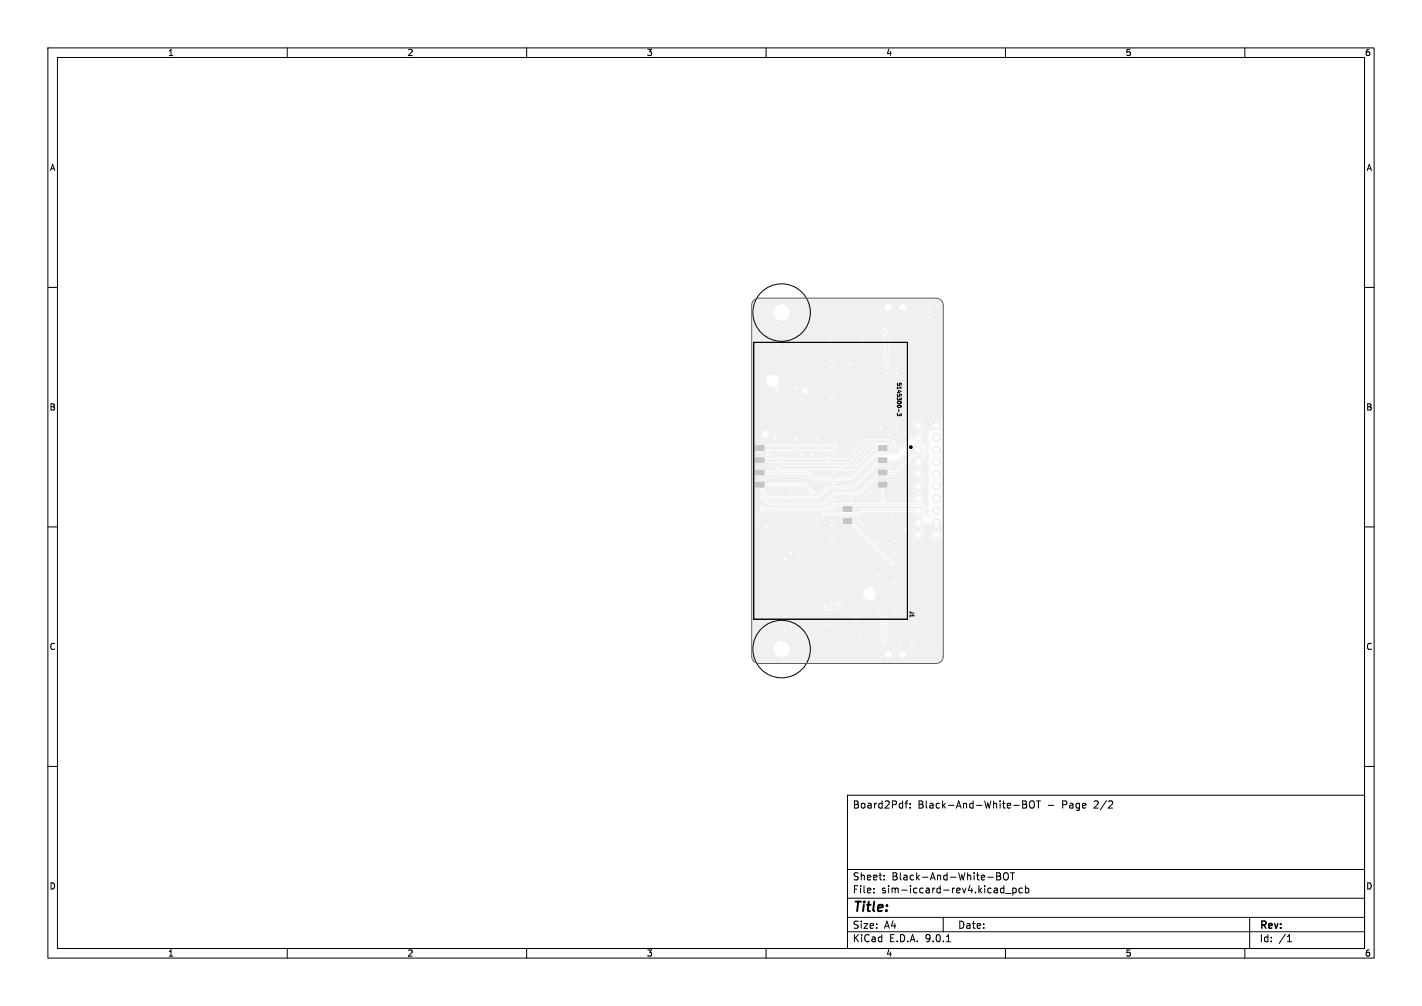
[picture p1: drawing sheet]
<svg xmlns="http://www.w3.org/2000/svg" width="297mm" height="210mm" viewBox="0 0 297 210" stroke-linecap="round" stroke-linejoin="round" font-family="sans-serif">
<g fill="#f0f0f0" stroke="#f0f0f0" stroke-width=".21">
<path d="M191 88h1.7v1.7h-1.7z"/>
<path d="M194.8 88h1.7v1.7h-1.7z"/>
<path d="M183.5 93h1.7v1h-1.7z"/>
<path d="M183.5 95.6h1.7v1h-1.7z"/>
<path d="M183.5 98.1h1.7v1h-1.7z"/>
<path d="M183.5 100.7h1.7v1h-1.7z"/>
<path d="M157.8 93h1.8v1h-1.8z"/>
<path d="M157.8 95.6h1.8v1h-1.8z"/>
<path d="M157.8 98.1h1.8v1h-1.8z"/>
<path d="M157.8 100.7h1.8v1h-1.8z"/>
<path d="M176.1 105.7h1.8v1h-1.8z"/>
<path d="M176.1 108.3h1.8v1h-1.8z"/>
<circle cx="191.8" cy="91.4" r=".85"/>
<circle cx="191.8" cy="93.9" r=".85"/>
<circle cx="191.8" cy="96.4" r=".85"/>
<circle cx="191.8" cy="99" r=".85"/>
<circle cx="191.8" cy="101.5" r=".85"/>
<circle cx="191.8" cy="104.1" r=".85"/>
<circle cx="191.8" cy="106.6" r=".85"/>
<circle cx="191.8" cy="109.1" r=".85"/>
<circle cx="191.8" cy="111.7" r=".85"/>
<circle cx="195.6" cy="91.3" r=".85"/>
<circle cx="195.6" cy="93.9" r=".85"/>
<circle cx="195.6" cy="96.4" r=".85"/>
<circle cx="195.6" cy="99" r=".85"/>
<circle cx="195.6" cy="101.5" r=".85"/>
<circle cx="195.6" cy="104" r=".85"/>
<circle cx="195.6" cy="106.6" r=".85"/>
<circle cx="195.6" cy="109.1" r=".85"/>
<circle cx="195.6" cy="111.7" r=".85"/>
<circle cx="186.3" cy="117.7" r=".33"/>
<circle cx="175.1" cy="126.3" r=".33"/>
<circle cx="175.6" cy="97.6" r=".33"/>
<circle cx="162.7" cy="97.6" r=".33"/>
<circle cx="172.3" cy="126.8" r=".33"/>
<circle cx="159.2" cy="102.4" r=".33"/>
<circle cx="165.1" cy="103.9" r=".33"/>
<circle cx="164.3" cy="105.2" r=".33"/>
<circle cx="159.2" cy="103.8" r=".33"/>
<circle cx="159.2" cy="106.3" r=".33"/>
<circle cx="166.2" cy="93.6" r=".33"/>
<circle cx="174.3" cy="93.2" r=".33"/>
<circle cx="171.2" cy="93.5" r=".33"/>
<circle cx="173" cy="96.1" r=".33"/>
<circle cx="187" cy="93.1" r=".33"/>
<circle cx="163.1" cy="96.1" r=".33"/>
<circle cx="162.3" cy="98.6" r=".33"/>
<circle cx="170" cy="100" r=".33"/>
<circle cx="172.1" cy="107.3" r=".33"/>
<circle cx="169.7" cy="102.8" r=".33"/>
<circle cx="161.9" cy="91.6" r=".33"/>
<circle cx="179.5" cy="108.9" r=".33"/>
<circle cx="163.3" cy="135.5" r="1.7"/>
<circle cx="186.6" cy="113" r=".33"/>
<circle cx="163.9" cy="116.8" r=".33"/>
<circle cx="165.2" cy="115.4" r=".33"/>
<circle cx="186.6" cy="115.6" r=".33"/>
<circle cx="160.2" cy="110" r=".33"/>
<circle cx="188.9" cy="102.7" r=".33"/>
<circle cx="187.3" cy="77.8" r=".33"/>
<circle cx="188.1" cy="134.7" r=".33"/>
<circle cx="189.1" cy="110.7" r=".33"/>
<circle cx="173.7" cy="113.2" r=".33"/>
<circle cx="179.6" cy="133.5" r=".33"/>
<circle cx="180.3" cy="71.9" r=".33"/>
<circle cx="174.2" cy="104.3" r=".33"/>
<circle cx="173.9" cy="100.8" r=".33"/>
<circle cx="194.1" cy="65.1" r=".33"/>
<circle cx="162.3" cy="71.9" r=".33"/>
<circle cx="158.4" cy="108.6" r=".33"/>
<circle cx="165.2" cy="130.3" r=".33"/>
<circle cx="183.9" cy="89.4" r=".33"/>
<circle cx="163.9" cy="131.6" r=".33"/>
<circle cx="170.7" cy="91.4" r=".33"/>
<circle cx="186.4" cy="107.5" r=".33"/>
<circle cx="163.1" cy="75.1" r=".33"/>
<circle cx="166.1" cy="91.6" r=".33"/>
<circle cx="173.6" cy="71.8" r=".33"/>
<circle cx="166.5" cy="116.8" r=".33"/>
<circle cx="178.8" cy="128.7" r=".33"/>
<circle cx="183.3" cy="127.4" r=".33"/>
<circle cx="185.7" cy="97.4" r=".33"/>
<circle cx="177.6" cy="75.9" r=".33"/>
<circle cx="186.7" cy="121.8" r=".33"/>
<circle cx="162.2" cy="81.3" r=".33"/>
<circle cx="167.5" cy="94.9" r=".33"/>
<circle cx="183.3" cy="113" r=".33"/>
<circle cx="173.7" cy="109.7" r=".33"/>
<circle cx="170.7" cy="108.6" r=".33"/>
<circle cx="173.7" cy="83.2" r=".33"/>
<circle cx="178.4" cy="106.3" r=".33"/>
<circle cx="166.1" cy="80.9" r=".33"/>
<circle cx="182.6" cy="75.8" r=".33"/>
<circle cx="187.3" cy="89.5" r=".33"/>
<circle cx="174.2" cy="98.7" r=".33"/>
<circle cx="166.6" cy="131.6" r=".33"/>
<circle cx="174.2" cy="94.8" r=".33"/>
<circle cx="174.5" cy="106.3" r=".33"/>
<circle cx="183.3" cy="120" r=".33"/>
<circle cx="190.6" cy="134.2" r=".33"/>
<circle cx="173.8" cy="75.4" r=".33"/>
<circle cx="160.3" cy="94.9" r=".33"/>
<circle cx="181.7" cy="102.7" r=".33"/>
<circle cx="169.7" cy="94.9" r=".33"/>
<circle cx="186.7" cy="128.1" r=".33"/>
<circle cx="177.8" cy="104.1" r=".33"/>
<circle cx="173.3" cy="130.4" r=".33"/>
<circle cx="163.3" cy="65.3" r="1.7"/>
<circle cx="194.1" cy="107.8" r=".33"/>
<circle cx="185.2" cy="76.4" r=".33"/>
<circle cx="184.8" cy="69.8" r=".33"/>
<circle cx="185.2" cy="75.1" r=".33"/>
<circle cx="184.8" cy="68.8" r=".33"/>
<circle cx="184.7" cy="129.3" r=".33"/>
<circle cx="184.7" cy="130.3" r=".33"/>
<circle cx="184.7" cy="132.7" r=".33"/>
<circle cx="184.7" cy="133.6" r=".33"/>
</g>
<path d="M191.8 96.4l1.4-1.3v-1.9l-.6-.6h-1.4l-3.5 3.5h-3.8l-5.6 5.6h-5.2l-2.2 2.2h-10.2l-1.5-1.5M191.8 91.4h-1.2l-3.5 3.5h-4.2l-5.1 5.1h-7.8l-1.4-1.4h-9.9M191.8 93.9l-4.6 4.7h-3.3l-4.4 4.4h-5.3l-2.2 2.2h-11.3l-1.5-1.4M195.6 88.8l-1.5 1.5v17.5M158.7 101.2h9.4l1.6 1.6M159.2 106.3h14l1-1h18.2l.7 .7v1.9l-1.3 1.2M177 108.8h.4l8.9 8.9M184.3 101.2v4.1M191.8 106.6h-11.8l-.7 .7h-7.2M191.9 109.1h3.7" fill="none" stroke="#f0f0f0" stroke-width=".21"/>
<path d="M184.8 68.8v1l.4 .5v6.1M174.3 93.2l-.3 .3h-15.3M174.5 106.3h3.9M175.1 126.3l-.5 .5h-2.3M184.7 129.3v4.3" fill="none" stroke="#f0f0f0" stroke-width=".81"/>
<path d="M163.1 96.1h.1M184.3 93.5h-2l-4.1 4.1h-15.5M187 93.2l-1-1h-5l-3.9 3.9h-18.4" fill="none" stroke="#f0f0f0" stroke-width=".61"/>
<g fill="#f0f0f0">
<path d="M159.7 103.5h.2l.8 .7 4 .1a.58 .58 0 0 0 .9-.1h5.3l2.4-2.2h5.1l5.2-5.2h1.7l.2-.4h2.3l2.9-2.8h.1l.1 .9-3.8 3.8h-1.6l-.3-.4h-1.8l-.2 .9-3.9 3.9h-5.2l-2.3 2.2h-7l-.4-.2-.6 .2h-2.9l-1.2-1.1z"/>
<path d="M157.6 62.9l.9-.4h37a1.25 1.25 0 0 1 1.3 1.3v.3h-7.6a.7 .7 0 0 0-.7-.6 .7 .7 0 0 0-.7 .6h-1.6v-.1a.7 .7 0 0 0-1.2-.3 .7 .7 0 0 0 .3 1.1 .7 .7 0 0 0 .9-.7h1.6v.1a.7 .7 0 0 0 .8 .7 .7 .7 0 0 0 .6-.8h7.6v6.1h-11l-.4-.7v-.8a.61 .61 0 0 0-.6-.5 .61 .61 0 0 0-.7 .5v1.2l.5 .6v6.1a.61 .61 0 0 0 .7 .4 .61 .61 0 0 0 .5-.5v-6.3h11v9.3h-34.1v-.2a1.33 1.33 0 0 0-2.2-.7 1.33 1.33 0 0 0 .4 2.2 1.33 1.33 0 0 0 1.8-1.3h34.1v2h-28v-.1a.63 .63 0 0 0-1.1-.3 .63 .63 0 0 0 .2 1.1 .63 .63 0 0 0 .9-.7h28l-.1 6.3-2-.1-.1 .3h-1.7l-.2-.2h-1.7l-.2 .1v1.8l.2 .2h1.8l.1-.2v-1.7h1.7v1.4l-.8 .9v2.9h-.3l-1-1a1.06 1.06 0 0 0 .2-1.5 1.06 1.06 0 0 0-1.5-.2h-30.6l-.1-.1a.73 .73 0 0 0-1.1-.3 .73 .73 0 0 0 .2 1.2 .73 .73 0 0 0 1-.8h30.6l-.4 .5-.3 .1-3.5 3.5-4.3 .1-5 5h-7.2l-.6-.3-1.2-1.1h-5.9l-.1-.1 15.6-.1 4.1-4h.8l.3 .1h1.8l.1-.1v-1.4h.4l.7 .7a.53 .53 0 0 0 .8 .1 .53 .53 0 0 0-.1-.8l-1.1-1h-5.2l-1.5 1.4h-4.5a.64 .64 0 0 0-.5-.5 .64 .64 0 0 0-.7 .3l-15.9-.1-.2 .2v1.1l.2 .1h16.2l.8-.6 .1-.5h4.5l-2.5 2.5h-17l-.3-.2h-1.8l-.2 .2v1.1l.2 .1h1.8l.3-.2h17.3l4-3.9 2.2 .1-.2 .2-1.3 .1-3.9 4h-15.2a.6 .6 0 0 0-.6 .3 .6 .6 0 0 0 .1 .7l-.5 .2h-1.9l-.3-.4h-1.8l-.2 .1v1.1l.2 .2h1.8l.3-.4 2 .1a.58 .58 0 0 0 .9-.1h5.7l1 1a.56 .56 0 0 0 .3 .6 .56 .56 0 0 0 .7-.2h7.4l5.1-5.1 .5 .1-.2 .2-.1 .8-5 5.1h-5.2l-2.3 2.2h-5.1l-.4-.2-.6 .2h-3.7l-1.2-1.1-.1-.6 .3-.4h8l1.3 1.2a.55 .55 0 0 0 .5 .6 .55 .55 0 0 0 .5-.6 .55 .55 0 0 0-.6-.5l-1.5-1.3h-8.2l-.3-.4h-1.9v1.3l1 .1 .1 .1a.56 .56 0 0 0 0 .7 .56 .56 0 0 0 .5 .3l.1 .2a.56 .56 0 0 0-.7 .5 .56 .56 0 0 0 .7 .6l1.2 1.2h3.2l.2 .1a.59 .59 0 0 0 .8-.1h7.2l2.4-2.2h5.2l4-4h1.7l.2-.4h1.8l4-4h.2a1.38 1.38 0 0 0 1.3-.4l.1 .4-.5 .6a1.06 1.06 0 0 0-1.6 .5 1.06 1.06 0 0 0 1 1.4 1.06 1.06 0 0 0 1.1-1.3l-.1-.2 .7-.7v-2h.3v5.7h-.9a1.06 1.06 0 0 0-1.6-.8 1.06 1.06 0 0 0 0 1.8 1.06 1.06 0 0 0 1.6-.8v-.2h.9v2.5h-.9a1.06 1.06 0 0 0-1.6-.8 1.06 1.06 0 0 0 0 1.8 1.06 1.06 0 0 0 1.6-.8v-.2h.9v5.9l-.3 .4-.1-.1v-1.7l-.9-1a1.08 1.08 0 0 0 .1-1.5 1.08 1.08 0 0 0-1.6 0 1.08 1.08 0 0 0 .1 1.5l-6.4 .1-.1-3 .8-.3v-1.1l-.2-.1h-1.7l-.2 .1v1.1l.7 .3-.1 3h-9.7l-1.2 1h-13.3a.55 .55 0 0 0-.9-.1 .55 .55 0 0 0 .1 .8 .55 .55 0 0 0 .8-.1l12.3 .1a.57 .57 0 0 0-.4 .9 .57 .57 0 0 0 1 0h6.7l.9-.7h10.6a1.13 1.13 0 0 0 1.9 .4l.1 .4-.4 .5a1.09 1.09 0 0 0-1.5 .5 1.09 1.09 0 0 0 .6 1.5 1.09 1.09 0 0 0 1.4-.8h1.7a1.14 1.14 0 0 0 1 .8 1.14 1.14 0 0 0 1.1-.7v1.5l-.8-.5v.7h-.5v-.7a1.14 1.14 0 0 0-.9 .9h.7h-2.2a1.15 1.15 0 0 0-.9-.8v.7h-.5v-.7a1.15 1.15 0 0 0-.9 .8h.7v.5l-.7 .1a1.15 1.15 0 0 0 .9 .8v-.7h.5v.7a1.15 1.15 0 0 0 .9-.9h-.7v-.5h2.9v.5h-.7a1.14 1.14 0 0 0 .9 .9v-.7h.5v.7l.8-.5 .1 5.3h-10l-.2-.3-.4-.2-8.1-8-.1-1h-2v1.3l1.7 .1 8 8.1a.55 .55 0 0 0 .6 .6 .55 .55 0 0 0 .5-.6h10v6.3h-13.8v-.2a1.33 1.33 0 0 0-2.2-.7 1.33 1.33 0 0 0 .4 2.3 1.33 1.33 0 0 0 1.8-1.4h13.8v2.3h-21.1v-.1a.62 .62 0 0 0-1-.3l-.4 .4h-2.1a.61 .61 0 0 0-.5 .6 .61 .61 0 0 0 .5 .6h2.6l.8-.7 .1-.5h21.1v3h-11.5a.61 .61 0 0 0-.6-.5 .61 .61 0 0 0-.6 .5v4.6a.61 .61 0 0 0 .7 .4 .61 .61 0 0 0 .5-.5v-4.5h11.5v7.3h-7.6a.7 .7 0 0 0-.7-.6 .7 .7 0 0 0-.7 .6h-1.6v-.1a.7 .7 0 0 0-1.2-.3 .7 .7 0 0 0 .3 1.1 .7 .7 0 0 0 .9-.7h1.6v.1a.7 .7 0 0 0 .8 .7 .7 .7 0 0 0 .6-.8h7.6v.5a1.25 1.25 0 0 1-1.3 1.2h-37a1.25 1.25 0 0 1-1.2-1.2v-73.2z"/>
<path d="M172.2 106.6h1.1l1.1-1h1.4v.4h2.4l.1-.4 12.9 .1-.4 .6h-10.8l-.9 .7h-.9v-.5h-2.4v.5h-3.2l-.4-.2z"/>
</g>
<g fill="#fff" stroke="#fff" stroke-width=".21">
<circle cx="186.3" cy="117.7" r=".17"/>
<circle cx="175.1" cy="126.3" r=".17"/>
<circle cx="175.6" cy="97.6" r=".17"/>
<circle cx="162.7" cy="97.6" r=".17"/>
<circle cx="172.3" cy="126.8" r=".17"/>
<circle cx="159.2" cy="102.4" r=".17"/>
<circle cx="165.1" cy="103.9" r=".17"/>
<circle cx="164.3" cy="105.2" r=".17"/>
<circle cx="159.2" cy="103.8" r=".17"/>
<circle cx="159.2" cy="106.3" r=".17"/>
<circle cx="166.2" cy="93.6" r=".18"/>
<circle cx="174.3" cy="93.2" r=".17"/>
<circle cx="171.2" cy="93.5" r=".18"/>
<circle cx="173" cy="96.1" r=".18"/>
<circle cx="187" cy="93.1" r=".17"/>
<circle cx="163.1" cy="96.1" r=".17"/>
<circle cx="162.3" cy="98.6" r=".17"/>
<circle cx="170" cy="100" r=".17"/>
<circle cx="172.1" cy="107.3" r=".17"/>
<circle cx="169.7" cy="102.8" r=".18"/>
<circle cx="161.9" cy="91.6" r=".17"/>
<circle cx="179.5" cy="108.9" r=".17"/>
<circle cx="163.3" cy="135.5" r="1.6"/>
<circle cx="186.6" cy="113" r=".17"/>
<circle cx="163.9" cy="116.8" r=".17"/>
<circle cx="165.2" cy="115.4" r=".18"/>
<circle cx="186.6" cy="115.6" r=".17"/>
<circle cx="160.2" cy="110" r=".17"/>
<circle cx="188.9" cy="102.7" r=".18"/>
<circle cx="187.3" cy="77.8" r=".17"/>
<circle cx="188.1" cy="134.7" r=".17"/>
<circle cx="189.1" cy="110.7" r=".17"/>
<circle cx="173.7" cy="113.2" r=".17"/>
<circle cx="179.6" cy="133.5" r=".17"/>
<circle cx="180.3" cy="71.9" r=".17"/>
<circle cx="174.2" cy="104.3" r=".18"/>
<circle cx="173.9" cy="100.8" r=".18"/>
<circle cx="194.1" cy="65.1" r=".17"/>
<circle cx="162.3" cy="71.9" r=".17"/>
<circle cx="158.4" cy="108.6" r=".17"/>
<circle cx="165.2" cy="130.3" r=".18"/>
<circle cx="183.9" cy="89.4" r=".17"/>
<circle cx="163.9" cy="131.6" r=".17"/>
<circle cx="170.7" cy="91.4" r=".17"/>
<circle cx="186.4" cy="107.5" r=".18"/>
<circle cx="163.1" cy="75.1" r=".17"/>
<circle cx="166.1" cy="91.6" r=".17"/>
<circle cx="173.6" cy="71.8" r=".17"/>
<circle cx="166.5" cy="116.8" r=".17"/>
<circle cx="178.8" cy="128.7" r=".17"/>
<circle cx="183.3" cy="127.4" r=".17"/>
<circle cx="185.7" cy="97.4" r=".17"/>
<circle cx="177.6" cy="75.9" r=".17"/>
<circle cx="186.7" cy="121.8" r=".17"/>
<circle cx="162.2" cy="81.3" r=".18"/>
<circle cx="167.5" cy="94.9" r=".17"/>
<circle cx="183.3" cy="113" r=".17"/>
<circle cx="173.7" cy="109.7" r=".17"/>
<circle cx="170.7" cy="108.6" r=".17"/>
<circle cx="173.7" cy="83.2" r=".17"/>
<circle cx="178.4" cy="106.3" r=".17"/>
<circle cx="166.1" cy="80.9" r=".17"/>
<circle cx="182.6" cy="75.8" r=".17"/>
<circle cx="187.3" cy="89.5" r=".17"/>
<circle cx="174.2" cy="98.7" r=".18"/>
<circle cx="166.6" cy="131.6" r=".17"/>
<circle cx="174.2" cy="94.8" r=".18"/>
<circle cx="174.5" cy="106.3" r=".17"/>
<circle cx="183.3" cy="120" r=".17"/>
<circle cx="190.6" cy="134.2" r=".18"/>
<circle cx="173.8" cy="75.4" r=".18"/>
<circle cx="160.3" cy="94.9" r=".17"/>
<circle cx="181.7" cy="102.7" r=".17"/>
<circle cx="169.7" cy="94.9" r=".17"/>
<circle cx="186.7" cy="128.1" r=".17"/>
<circle cx="177.8" cy="104.1" r=".17"/>
<circle cx="173.3" cy="130.4" r=".17"/>
<circle cx="163.3" cy="65.3" r="1.6"/>
<circle cx="194.1" cy="107.8" r=".18"/>
<circle cx="185.2" cy="76.4" r=".17"/>
<circle cx="184.8" cy="69.8" r=".17"/>
<circle cx="185.2" cy="75.1" r=".17"/>
<circle cx="184.8" cy="68.8" r=".17"/>
<circle cx="184.7" cy="129.3" r=".17"/>
<circle cx="184.7" cy="130.3" r=".17"/>
<circle cx="184.7" cy="132.7" r=".17"/>
<circle cx="184.7" cy="133.6" r=".17"/>
<circle cx="191.8" cy="88.8" r=".5"/>
<circle cx="191.8" cy="91.4" r=".5"/>
<circle cx="191.8" cy="93.9" r=".5"/>
<circle cx="191.8" cy="96.4" r=".5"/>
<circle cx="191.8" cy="99" r=".5"/>
<circle cx="191.8" cy="101.5" r=".5"/>
<circle cx="191.8" cy="104.1" r=".5"/>
<circle cx="191.8" cy="106.6" r=".5"/>
<circle cx="191.8" cy="109.1" r=".5"/>
<circle cx="191.8" cy="111.7" r=".5"/>
<circle cx="195.6" cy="88.8" r=".5"/>
<circle cx="195.6" cy="91.3" r=".5"/>
<circle cx="195.6" cy="93.9" r=".5"/>
<circle cx="195.6" cy="96.4" r=".5"/>
<circle cx="195.6" cy="99" r=".5"/>
<circle cx="195.6" cy="101.5" r=".5"/>
<circle cx="195.6" cy="104" r=".5"/>
<circle cx="195.6" cy="106.6" r=".5"/>
<circle cx="195.6" cy="109.1" r=".5"/>
<circle cx="195.6" cy="111.7" r=".5"/>
<circle cx="185.5" cy="64.2" r=".45"/>
<circle cx="188.5" cy="64.2" r=".45"/>
<circle cx="159.9" cy="90.6" r=".48"/>
<circle cx="168.2" cy="81.6" r=".38"/>
<circle cx="188.5" cy="136.6" r=".45"/>
<circle cx="185.5" cy="136.6" r=".45"/>
<circle cx="161.4" cy="79.6" r="1.07"/>
<circle cx="181.7" cy="124" r="1.07"/>
</g>
<g fill="#c4c4c4" stroke="#c4c4c4" stroke-width=".21">
<path d="M183.5 93h1.7v1h-1.7z"/>
<path d="M183.5 95.6h1.7v1h-1.7z"/>
<path d="M183.5 98.1h1.7v1h-1.7z"/>
<path d="M183.5 100.7h1.7v1h-1.7z"/>
<path d="M157.8 93h1.8v1h-1.8z"/>
<path d="M157.8 95.6h1.8v1h-1.8z"/>
<path d="M157.8 98.1h1.8v1h-1.8z"/>
<path d="M157.8 100.7h1.8v1h-1.8z"/>
<path d="M176.1 105.7h1.8v1h-1.8z"/>
<path d="M176.1 108.3h1.8v1h-1.8z"/>
</g>
<g fill="none" stroke="#000" stroke-width=".21">
<path d="M10 10h277v190h-277zM12 12h273v186h-273zM60 10v2M110 10v2M160 10v2M210 10v2M260 10v2M10 60h2M157.4 71.5h32.1v57.8h-32.1zM285 60h2M187.5 86.3l-.1 .3 .2 .2 .2-.1 .1-.2 .3 .3v-.5M187.7 85.4v.6"/>
<path d="M10 110h2M285 110h2M190.1 128.3v.5M10 160h2M177 166h108v32h-108zM189 167.7h.6M189.6 167.2l-.4 .2v1.3M190.1 168.6v.1M190.1 167.8v.1M213.6 167.2h.5l.3 .3-.3 .4 .3 .2 .1 .3-.3 .3h-.6zM213.6 167.9h.5M215.2 167.3l.2-.1a.5 .5 0 0 1 .6 .5v.5a.5 .5 0 0 1-.5 .5 .5 .5 0 0 1-.5-.5v-.5z"/>
<path d="M216.5 167.2h.8M216.9 167.2v1.5M232.2 167.3l.2 .2-.1 .3-.8 .9h.9M285 160h2M60 198v2M110 198v2M160 198v2M177 194.5h108M177 191.5h108M177 187.5h108M177 181.5h108M182.5 186.3v.1"/>
<path d="M182.5 185.5v.1M184.7 183.6v.1M184.7 182.8v.1M197 191.5v3M197.7 196.6h.8M208.2 182.2h.5l.3 .3-.3 .4 .3 .2v.3l-.3 .3h-.5zM208.2 182.9h.5M209 186.1l.2 .3 .5-.1M209.7 184.9v1.5M209.7 185.5l-.5-.1-.2 .3M209.8 182.3l.2-.1a.5 .5 0 0 1 .6 .5v.5a.5 .5 0 0 1-.5 .5 .5 .5 0 0 1-.5-.5v-.5zM210 198v2"/>
<path d="M210 186.5h1.2M211 182.2h.9M211.5 182.2v1.5M211.5 185.5l.5-.1 .2 .3-.1 .6h-.6M211.5 185.4v1.5M213.5 185.5l-.4-.1-.3 .3 .2 .6h.5M214.2 185.5l.4-.1 .3 .3-.2 .6h-.5M214.2 184.9v1.5M260 198v2M261 191.5v6.5M268.9 196.6h.8M269 195.5l.3-.4v1.5"/>
<circle cx="163.3" cy="65.2" r="6"/>
<circle cx="163.3" cy="135.5" r="6"/>
</g>
<circle cx="190.2" cy="93.3" r=".2" fill="none" stroke="#000" stroke-width=".4"/>
<path d="M157.4 62.7l.5-.3 .6-.1h37a1.5 1.5 0 0 1 1.5 1.4v73.3a1.5 1.5 0 0 1-1.5 1.5h-37a1.5 1.5 0 0 1-1.5-1.5v-73.2l.1-.7z" fill="none" stroke="#575757" stroke-width=".21"/>
<text font-size="2.8" x="178" y="190.9">Title:</text>
<g font-size="2.1">
<text x="178" y="169">Board2Pdf:</text>
<text x="191.7" y="169">Black-And-White-BOT</text>
<text x="218.8" y="169">-</text>
<text x="222" y="169">Page</text>
<text x="228.7" y="169">2/2</text>
<text x="178" y="184">Sheet:</text>
<text x="186.2" y="184">Black-And-White-BOT</text>
<text x="178" y="186.7">File:</text>
<text x="184.1" y="186.7">sim-iccard-rev4.kicad_pcb</text>
<text x="178" y="196.9">KiCad</text>
<text x="178" y="194.1">Size:</text>
<text x="184.7" y="194.1">A4</text>
<text x="185.7" y="196.9">E.D.A.</text>
<text x="193.3" y="196.9">9.0.1</text>
<text x="200" y="194.1">Date:</text>
<text x="263" y="194.3">Rev:</text>
<text x="263" y="196.9">Id:</text>
<text x="267.1" y="196.9">/1</text>
</g>
<g font-size="1.8">
<text x="35" y="11.9">1</text>
<text x="85" y="11.9">2</text>
<text x="135" y="11.9">3</text>
<text x="185" y="11.9">4</text>
<text x="235" y="11.9">5</text>
<text x="285" y="11.9">6</text>
<text x="10.3" y="35.9">A</text>
<text x="285.4" y="35.9">A</text>
<text x="10.3" y="85.9">B</text>
<text x="285.3" y="85.9">B</text>
<text x="10.3" y="135.9">C</text>
<text x="285.3" y="135.9">C</text>
<text x="10.3" y="185.9">D</text>
<text x="285.3" y="185.9">D</text>
<text x="35" y="199.9">1</text>
<text x="85" y="199.9">2</text>
<text x="135" y="199.9">3</text>
<text x="185" y="199.9">4</text>
<text x="235" y="199.9">5</text>
<text x="285" y="199.9">6</text>
</g>
<g font-size="1.1">
<text x="187.2" y="79.7" transform="rotate(90 187.2 79.7)">5145300-3</text>
<text x="189.8" y="127.4" transform="rotate(90 189.8 127.4)">J1</text>
</g>
</svg>
